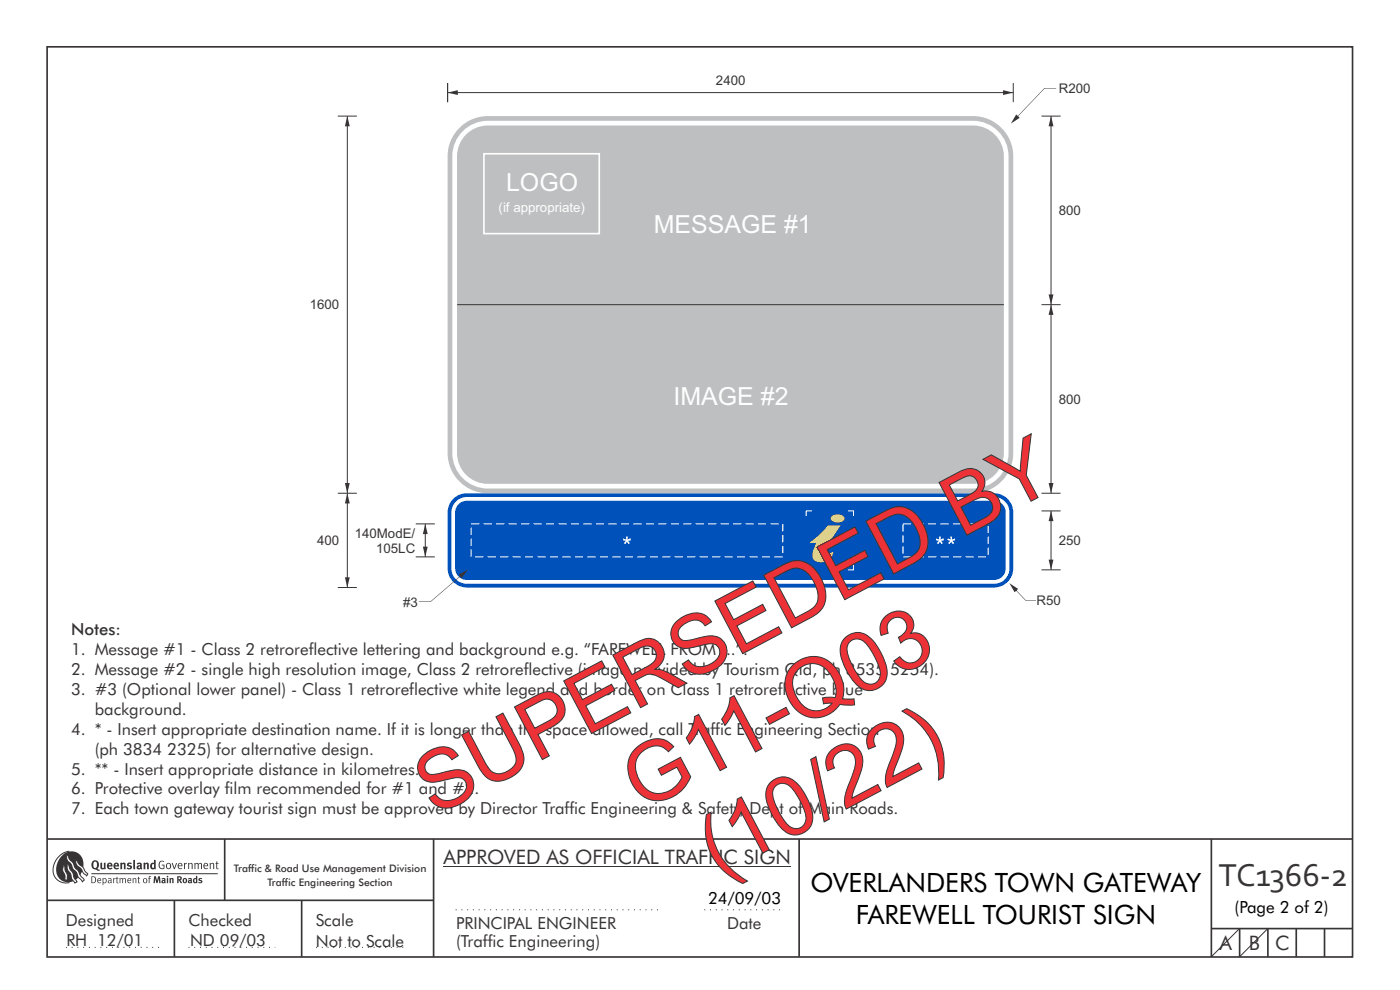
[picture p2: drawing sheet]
<svg xmlns="http://www.w3.org/2000/svg" width="297mm" height="210mm" viewBox="0 0 297 210" stroke-linecap="round" stroke-linejoin="round" font-family="sans-serif">
<g fill="none" stroke="#373435" stroke-width=".35">
<path d="M10 178h277M47.7 178v13M92 178v25M169.5 177.9v25M257 178v25M10 191h82M37 191v12M64 191v12M257 197h30M263 197v6M269 197v6M275 197v6"/>
<path d="M281 197v6"/>
</g>
<path d="M96.7 193h43.3M149.4 193h16.8M14 201h20.3M40 201h18.4M67 201h19.5" fill="none" stroke="#373435" stroke-width=".21" stroke-dasharray=".2 1" stroke-linecap="butt"/>
<path d="M94.1 183.8h73.7" fill="none" stroke="#373435" stroke-width=".21"/>
<g fill="#373435">
<path d="M33.9 182.7l.7-.1 .3 .1-.1 .2a.69 .69 0 0 0-.9 .2 .69 .69 0 0 0 .1 .9l.2 .2 .5-.1v-.5h-.4v-.2h.6v.8a.9 .9 0 0 1-1.2-.3 .9 .9 0 0 1 .2-1.2z" fill-rule="evenodd"/>
<path d="M35.4 183.2a.62 .62 0 0 0-.1 1 .62 .62 0 0 0 1-.2 .61 .61 0 0 0-.1-.8 .61 .61 0 0 0-.8 0zM35.6 183.2a.47 .47 0 0 1 .5 .5 .47 .47 0 0 1-.5 .5l-.2-.5z" fill-rule="evenodd"/>
<path d="M36.4 183.1l.2-.1 .4 1.1 .3-1h.3l-.5 1.3h-.2z" fill-rule="evenodd"/>
<path d="M37.8 183.2a.66 .66 0 0 0 0 .9 .66 .66 0 0 0 .9 .1l-.1-.1-.5 .1-.2-.5h.8a.52 .52 0 0 0-.2-.6 .52 .52 0 0 0-.7 .1zM38 183.2h.3l.2 .4h-.6z" fill-rule="evenodd"/>
<path d="M39 183.1l.2-.1v.2l.5-.2-.4 .4-.1 .9h-.2z" fill-rule="evenodd"/>
<path d="M39.9 183.1l.2-.1v.2l.4-.2 .3 .2 .1 1.1h-.2v-1l-.2-.1-.4 .2v.9h-.2z" fill-rule="evenodd"/>
<path d="M41.2 183.1l.2-.1 .1 .2 .3-.2 .3 .2 .3-.1a.32 .32 0 0 1 .5 .3v.9h-.2v-.9l-.2-.2-.4 .2v.9h-.2v-1l-.1-.1-.3 .2v.9h-.2z" fill-rule="evenodd"/>
<path d="M43.3 183.2a.66 .66 0 0 0-.1 .9 .66 .66 0 0 0 .9 .1v-.1l-.5 .1-.2-.5h.8a.52 .52 0 0 0-.3-.6 .52 .52 0 0 0-.6 .1zM43.5 183.2h.3l.2 .4h-.6z" fill-rule="evenodd"/>
<path d="M44.5 183.1l.1-.1 .1 .2 .4-.2 .3 .2v1.1h-.2v-1l-.2-.1-.3 .2v.9h-.2z" fill-rule="evenodd"/>
<path d="M45.9 182.7h.2v.4h.3l-.1 .1h-.2v.8v.2h.3l-.1 .2-.4-.1v-1.1h-.2z" fill-rule="evenodd"/>
<path d="M21.3 183h.4v1l.1 .1 .2-.1v-1h.4l.1 1.3-.3 .1-.1-.1-.4 .1-.3-.1z" fill-rule="evenodd"/>
<path d="M22.9 183.2a.74 .74 0 0 0-.1 1 .74 .74 0 0 0 1.1 0l-.2-.2-.2 .1a.32 .32 0 0 1-.3 0 .32 .32 0 0 1-.1-.3h.8a.62 .62 0 0 0-.3-.7 .62 .62 0 0 0-.7 .1zM23.2 183.3h.3v.2h-.4z" fill-rule="evenodd"/>
<path d="M24.2 183.2a.74 .74 0 0 0 0 1 .74 .74 0 0 0 1 0l-.1-.2-.5 .1-.1-.3h.8a.62 .62 0 0 0-.3-.7 .62 .62 0 0 0-.8 .1zM24.6 183.3h.2l.1 .2h-.4z" fill-rule="evenodd"/>
<path d="M25.5 183.1l.3-.1 .1 .1a.43 .43 0 0 1 .4-.1 .43 .43 0 0 1 .3 .4v1h-.3l-.1-1.1-.3 .1v1h-.4z" fill-rule="evenodd"/>
<path d="M27 183.2l.5-.2 .5 .1-.2 .2-.3-.1-.1 .3a.5 .5 0 0 1 .6 .2 .5 .5 0 0 1-.3 .7l-.8-.1 .1-.3 .4 .2 .2-.2-.6-.3z" fill-rule="evenodd"/>
<path d="M29 183.2l.2 .2 .5-.1-.1 .2a.52 .52 0 0 0-.5 .2 .52 .52 0 0 0-.1 .5l.4 .2 .4-.1 .2 .2 .2-.3-.1-.7a.59 .59 0 0 0-.4-.6 .59 .59 0 0 0-.7 .3zM29.4 183.9l.3-.1v.3h-.3z" fill-rule="evenodd"/>
<path d="M30.4 183.1l.3-.1 .1 .1a.43 .43 0 0 1 .5-.1 .43 .43 0 0 1 .3 .4v1h-.4l-.1-1.1-.3 .1v1h-.3z" fill-rule="evenodd"/>
<path d="M32.7 182.4v.7a.65 .65 0 0 0-.9 .6 .65 .65 0 0 0 .9 .6l.4 .1-.1-2zM32.3 183.3l.4 .1-.1 .7-.3-.1z" fill-rule="evenodd"/>
<path d="M28.3 182.4h.3l.1 2-.4-.1z" fill-rule="evenodd"/>
</g>
<path d="M14.7 180.6a4 4 0 0 0-3.1 5.4 2.82 2.82 0 0 0 3.1 1.2M19.4 185.3h26.8" fill="none" stroke="#373435" stroke-width=".21"/>
<path d="M13.3 181.4a2.62 2.62 0 0 1 3.2-.5 2.62 2.62 0 0 1 1.2 3 3.3 3.3 0 0 1-4.4 3 3.3 3.3 0 0 1-.5-5z" fill-rule="evenodd" fill="#373435"/>
<path d="M15.6 182.2a2.36 2.36 0 0 1 1.3 1.3l.7 .5 .5 .9 .5 .5-.2 .4-.7-.6-.5-.9-.3-.3a1.67 1.67 0 0 1-1-1.4zM13.8 181.1a1.78 1.78 0 0 1 1 1.2l.7 .7 .4 1 .7 .8 .5 .9 .7 .7 .1 .3-.4 .3-.9-1-.4-1-.7-.7-.4-1-.3-.3a1.7 1.7 0 0 1-.8-1.5zM14.1 183a1.8 1.8 0 0 1 .7 1.3l.7 .9 .2 1 .6 .9-.4 .2-.7-.9-.2-1-.3-.4a1.67 1.67 0 0 1-.5-1.6zM13.3 183a2.24 2.24 0 0 1 .5 1.6l.5 .9v1.2h-.5v-1l-.2-.4a1.63 1.63 0 0 1-.2-1.7z" fill-rule="evenodd" fill="#fefefe" stroke="#373435" stroke-width=".21"/>
<g fill="#373435">
<path d="M19.6 182.7a1.07 1.07 0 0 0-.2 1.2 1.07 1.07 0 0 0 1 .6l.7 .2 .1-.2-.6-.2a.94 .94 0 0 0 .3-1.3 .94 .94 0 0 0-1.3-.3zM20 182.8h.2a.75 .75 0 0 1 .4 .6 .75 .75 0 0 1-.4 .7 .8 .8 0 0 1-.2-1.3z" fill-rule="evenodd"/>
<path d="M19.6 186v1.2a.58 .58 0 0 0 .6-.6 .58 .58 0 0 0-.6-.6zM19.4 185.9a.78 .78 0 0 1 .9 .3 .78 .78 0 0 1-.1 1l-.8 .1zM20.9 186.4l-.1 .3h.5l-.1-.3zM20.7 186.4a.43 .43 0 0 1 .6-.1 .43 .43 0 0 1 .2 .5h-.7v.2a.32 .32 0 0 0 .6 .1v.1a.54 .54 0 0 1-.7 0 .54 .54 0 0 1 0-.8zM21.9 186.6v.5a.33 .33 0 0 0 .5-.1 .33 .33 0 0 0 0-.4 .33 .33 0 0 0-.5 0zM21.7 186.3h.2v.1a.51 .51 0 0 1 .7 .3 .51 .51 0 0 1-.3 .6l-.4-.1v.5l-.1 .1zM23.1 186.9v.3l.4-.1v-.3zM22.9 186.4a.41 .41 0 0 1 .5-.2 .41 .41 0 0 1 .3 .5l-.1 .7-.1-.2-.5 .1a.31 .31 0 0 1 0-.5l.4-.1a.24 .24 0 0 0-.1-.4 .24 .24 0 0 0-.3 .2zM24 186.3h.2v.1l.3-.1-.3 .3v.7h-.2zM24.7 186h.2v.3h.3l-.3 .1v.8h.2v.2l-.4-.2v-.8l-.1-.1h.1zM25.3 186.3h.2v.1l.3-.1a.33 .33 0 0 0 .6 0l.3 .1v.9h-.2v-.7l-.1-.2-.3 .2v.7h-.2v-.8l-.1-.1-.3 .1v.8h-.1zM27.3 186.4l-.1 .3h.5l-.1-.3zM27.1 186.4a.43 .43 0 0 1 .6-.1 .43 .43 0 0 1 .2 .5h-.7v.2a.32 .32 0 0 0 .6 .1v.1a.54 .54 0 0 1-.7 0 .54 .54 0 0 1 0-.8zM28.1 186.3h.2v.1l.3-.1 .3 .1v.9h-.1v-.7a.23 .23 0 0 0-.2-.2 .23 .23 0 0 0-.3 .2v.7h-.2zM29.3 186h.2v.3h.2l-.2 .1v.8h.2l-.1 .2-.3-.2v-.8l-.1-.1h.1zM30.6 186.5a.37 .37 0 0 0-.1 .5 .37 .37 0 0 0 .5 .1l.1-.1a.38 .38 0 0 0-.4-.6zM30.5 186.4a.5 .5 0 0 1 .8 .4 .5 .5 0 0 1-.8 .4l-.2-.4zM31.6 185.9h.5l-.4 .2v.2h.3l-.3 .1v.9h-.1l-.1-.9zM32.7 185.9l-.1 1.4h.2l.1-1 .3 1h.2l.3-1 .1 1h.3l-.2-1.4h-.3l-.3 .9-.2-.9zM34.3 186.4l.1 .2a.23 .23 0 0 1 .2-.2 .23 .23 0 0 1 .2 .3 .43 .43 0 0 0-.4 .1 .43 .43 0 0 0-.1 .5h.6l.1 .1 .2-.2-.1-.6a.46 .46 0 0 0-.3-.4 .46 .46 0 0 0-.5 .2zM34.6 186.9h.2l-.1 .2h-.2zM35.4 186.3v1h.3v-1.1zM35.4 186a.17 .17 0 0 0 .3 0 .17 .17 0 0 0-.3 0zM35.9 186.3l.1 1h.3v-.7l.1-.1 .1 .8h.3v-1zM37.6 185.9v1.4h.3v-.6l.4 .6h.4l-.5-.6a.42 .42 0 0 0 .4-.5 .42 .42 0 0 0-.5-.3zM37.9 186.1h.3a.23 .23 0 0 1 0 .3 .23 .23 0 0 1-.3 .1zM38.6 186.8a.55 .55 0 0 0 1.1 0 .55 .55 0 0 0-1.1 0zM39.1 186.5l.1-.1a.33 .33 0 0 1 .2 .4 .33 .33 0 0 1-.3 .3zM39.9 186.4l.1 .2a.23 .23 0 0 1 .2-.2 .23 .23 0 0 1 .2 .3 .43 .43 0 0 0-.4 .1 .43 .43 0 0 0-.1 .5h.6l.2 .1 .1-.2-.1-.6a.46 .46 0 0 0-.3-.4 .46 .46 0 0 0-.5 .2zM40.2 186.9h.2l-.1 .2h-.1zM41.6 185.8v.5a.51 .51 0 0 0-.7 .5 .51 .51 0 0 0 .7 .5h.3v-1.5zM41.3 186.5h.3l-.1 .6-.3-.1zM42.2 186.3a.42 .42 0 0 0 0 .5 .42 .42 0 0 0 .4 .2l-.1 .2-.4-.2-.1 .2 .2 .1a.44 .44 0 0 0 .7-.2 .44 .44 0 0 0-.5-.5l.1-.2 .3 .1 .1-.2z" fill-rule="evenodd"/>
</g>
<path d="M10 9.9h276.9v193.1h-276.9z" fill="none" stroke="#373435" stroke-width=".35"/>
<path d="M96.7 106.4a3.2 3.2 0 0 1 2.3-1h111.9a3.3 3.3 0 0 1 3.3 3.3v11.9a3.3 3.3 0 0 1-3.3 3.2h-111.9a3.3 3.3 0 0 1-3.2-3.2v-11.9a3.2 3.2 0 0 1 .9-2.3zM97.5 106.8l1-.5 .5-.1h111.9a2.46 2.46 0 0 1 2.5 2.5v11.9a2.46 2.46 0 0 1-2.5 2.4h-111.9a2.46 2.46 0 0 1-2.4-2.4v-11.9a2.46 2.46 0 0 1 .9-1.9zM96.1 105.8a4 4 0 0 1 2.9-1.2h111.9a4.1 4.1 0 0 1 4.1 4.1v11.9a4.1 4.1 0 0 1-4.1 4h-111.9a4.1 4.1 0 0 1-4-4v-11.9a4 4 0 0 1 1.1-2.9z" fill-rule="evenodd" fill="#0052ba"/>
<path d="M97.8 28.2a7.5 7.5 0 0 1 5.7-2.6h103a7.5 7.5 0 0 1 7.5 7.5v63a7.5 7.5 0 0 1-7.5 7.5h-103a7.5 7.5 0 0 1-7.5-7.5v-63a7.5 7.5 0 0 1 1.8-4.9zM99.2 28.2a6.5 6.5 0 0 1 4.3-1.6h103a6.5 6.5 0 0 1 6.5 6.5v63a6.5 6.5 0 0 1-6.5 6.5h-103a6.5 6.5 0 0 1-6.5-6.5v-63a6.5 6.5 0 0 1 2.2-4.9zM97.5 27.1a8.5 8.5 0 0 1 6-2.5h103a8.5 8.5 0 0 1 8.5 8.5v63a8.5 8.5 0 0 1-8.5 8.5h-103a8.5 8.5 0 0 1-8.5-8.5v-63a8.5 8.5 0 0 1 2.5-6z" fill-rule="evenodd" fill="#bdbfc1"/>
<path d="M95 17.6v4.1M95 19.6h120M97 64.6h116" fill="none" stroke="#373435" stroke-width=".21"/>
<g fill="#373435">
<path d="M212.8 19.1l2.2 .5-2.2 .6z"/>
<path d="M95 19.6l2.1-.5v1.1z"/>
</g>
<path d="M95 17.6v4.1M215 17.6v4.1" fill="none" stroke="#373435" stroke-width=".21"/>
<path d="M102.7 32.6h24.4v17h-24.4z" fill="none" stroke="#fefefe" stroke-width=".35"/>
<path d="M132.3 114.2l.6 .3-.1-.7h.4l-.1 .7 .6-.3 .1 .4-.6 .1 .5 .5-.4 .2-.3-.5-.3 .5-.4-.2 .5-.5-.7-.1z" fill-rule="evenodd" fill="#fefefe"/>
<path d="M99.9 111.1h66.1v7h-66.1z" fill="none" stroke="#fefefe" stroke-width=".21" stroke-dasharray="1.6 .8" stroke-linecap="butt"/>
<path d="M97.3 121.8l2-1-1.3 1.8zM91.3 127.6l6.9-5.8zM88.9 127.6l2.5 .1z" fill="#373435"/>
<path d="M191.6 111.1h18v7h-18z" fill="none" stroke="#fefefe" stroke-width=".21" stroke-dasharray="1.6 .8" stroke-linecap="butt"/>
<g fill="#fefefe">
<path d="M198.7 114.2l.6 .3-.1-.7h.4l-.1 .7 .6-.3 .1 .4-.6 .1 .4 .5-.3 .2-.3-.5-.4 .5-.3-.2 .5-.5-.7-.1z" fill-rule="evenodd"/>
<path d="M201.1 114.2l.6 .3-.1-.7h.4l-.1 .7 .6-.3 .2 .4-.7 .1 .5 .5-.3 .2-.4-.5-.3 .5-.3-.2 .4-.5-.6-.1z" fill-rule="evenodd"/>
</g>
<path d="M223 64.6v40M220.9 104.6h4.1" fill="none" stroke="#373435" stroke-width=".21"/>
<g fill="#373435">
<path d="M223 64.6l.5 2.2h-1z"/>
<path d="M222.5 102.5h1l-.5 2.1z"/>
</g>
<path d="M223 24.6v40M220.9 64.6h4.1" fill="none" stroke="#373435" stroke-width=".21"/>
<g fill="#373435">
<path d="M223 24.6l.5 2.2h-1z"/>
<path d="M222.5 62.5h1l-.5 2.1z"/>
</g>
<path d="M220.9 24.6h4.1" fill="none" stroke="#373435" stroke-width=".21"/>
<path d="M215.6 24.3l.7 .7-1.8 1.2zM221.5 18.7l-6 6.5zM221.6 18.7l2.5 .1z" fill="#373435"/>
<path d="M223 108.4v12.5M220.9 120.9h4.1" fill="none" stroke="#373435" stroke-width=".21"/>
<g fill="#373435">
<path d="M223 108.4l.5 2.1h-1z"/>
<path d="M222.5 118.7h1l-.5 2.2z"/>
</g>
<path d="M220.9 108.4h4.1" fill="none" stroke="#373435" stroke-width=".21"/>
<path d="M214.1 123.7l1.9 1.2-.8 .7zM215.1 124.8l2.5 2.6zM217.6 127.3l2.2 .1z" fill="#373435"/>
<path d="M73.7 104.6v20M71.7 124.6h4" fill="none" stroke="#373435" stroke-width=".21"/>
<g fill="#373435">
<path d="M73.7 104.6l.5 2.2h-1z"/>
<path d="M73.2 122.5h1l-.5 2.1z"/>
</g>
<path d="M73.7 24.6v80" fill="none" stroke="#373435" stroke-width=".21"/>
<g fill="#373435">
<path d="M73.7 24.6l.5 2.2h-1z"/>
<path d="M73.2 102.5h1l-.5 2.1z"/>
</g>
<path d="M71.7 24.6h4M71.7 104.6h4M88.2 118.1h4M90.2 111.1v7" fill="none" stroke="#373435" stroke-width=".21"/>
<g fill="#373435">
<path d="M90.2 111.1l.5 2.2h-1z"/>
<path d="M89.7 116h1l-.5 2.1z"/>
</g>
<path d="M88.2 111.1h4" fill="none" stroke="#373435" stroke-width=".21"/>
<path d="M171.9 115l1.8-1.4 2-2.2h2.6l-2.7 4.1a2.16 2.16 0 0 0-.5 1.7 1.5 1.5 0 0 0 1.7-.1l-.5 1.6a3.3 3.3 0 0 1-3.7 0 2.38 2.38 0 0 1 0-2.2l.6-1.3h-1.3zM176.5 109.5a1.78 1.78 0 0 1 2.7 .5 1.69 1.69 0 0 1-3 0z" fill-rule="evenodd" fill="#fad716"/>
<circle cx="179.8" cy="119.8" r=".37" fill="none" stroke="#f9d616" stroke-width=".21"/>
<path d="M171.1 119.8v1.1h1.1M172.2 108.4h-1.1v1.1M179.9 108.4h1.2v1.1M181.1 119.8v1.1h-1.2" fill="none" stroke="#fefefe" stroke-width=".21"/>
<path d="M263 197l-6.1 6M269 197l-6 6" fill="none" stroke="#373435" stroke-width=".21"/>
<g font-size="17.6" fill="#ed3237">
<text x="92.2" y="173.2" transform="rotate(-28 92.2 173.2)">SUPERSEDED BY</text>
<text x="136.2" y="172.2" transform="rotate(-28 136.2 172.2)">G11-Q03</text>
<text x="152.2" y="186.1" transform="rotate(-28 152.2 186.1)">(10/22)</text>
</g>
<text font-size="7.1" fill="#373435" x="258.5" y="187.9">TC1366-2</text>
<g font-size="5.6">
<text x="171.9" y="189.2">OVERLANDERS TOWN GATEWAY</text>
<text x="181.5" y="196">FAREWELL TOURIST SIGN</text>
</g>
<g font-size="5.3" fill="#fefefe">
<text x="107.4" y="40.5">LOGO</text>
<text x="138.7" y="49.5">MESSAGE #1</text>
<text x="142.9" y="85.8">IMAGE #2</text>
</g>
<g font-size="4.2" fill="#373435">
<text x="94.1" y="183.3">APPROVED AS OFFICIAL TRAFFIC SIGN</text>
<text x="258.7" y="201.6">A</text>
<text x="264.9" y="201.6">B</text>
<text x="270.5" y="201.6">C</text>
</g>
<g font-size="3.6">
<text x="150.2" y="191.8">24/09/03</text>
<text x="261.9" y="193.6">(Page 2 of 2)</text>
</g>
<g font-size="3.5" fill="#373435">
<text x="15.1" y="134.7">Notes:</text>
<text x="15.1" y="143.1">2. Message #2 - single high resolution image, Class 2 retroreflective (image provided by Tourism Qld, ph 3535 5254).</text>
<text x="15.1" y="138.9">1. Message #1 - Class 2 retroreflective lettering and background e.g. “FAREWELL FROM ...”.</text>
<text x="15.1" y="147.4">3. #3 (Optional lower panel) - Class 1 retroreflective white legend and border on Class 1 retroreflective blue</text>
<text x="15.1" y="155.8">4. * - Insert appropriate destination name. If it is longer than the space allowed, call Traffic Engineering Section</text>
<text x="20.1" y="151.6">background.</text>
<text x="20.1" y="160.1">(ph 3834 2325) for alternative design.</text>
<text x="15.1" y="164.3">5. ** - Insert appropriate distance in kilometres.</text>
<text x="15.1" y="172.7">7. Each town gateway tourist sign must be approved by Director Traffic Engineering &amp; Safety, Dept of Main Roads.</text>
<text x="15.1" y="168.5">6. Protective overlay film recommended for #1 and #2.</text>
<text x="14" y="196.4">Designed</text>
<text x="40" y="196.4">Checked</text>
<text x="67" y="196.4">Scale</text>
<text x="96.8" y="197.2">PRINCIPAL ENGINEER</text>
<text x="154.2" y="197">Date</text>
<text x="14.1" y="200.6">RH 12/01</text>
<text x="40.3" y="200.6">ND 09/03</text>
<text x="67" y="200.8">Not to Scale</text>
<text x="96.8" y="200.9">(Traffic Engineering)</text>
</g>
<g font-size="2.8" fill="#373435">
<text x="151.9" y="17.9">2400</text>
<text x="224.6" y="19.8">R200</text>
<text x="224.6" y="45.6">800</text>
<text x="65.7" y="65.6">1600</text>
<text x="224.6" y="85.6">800</text>
<text x="67.3" y="115.6">400</text>
<text x="75.2" y="114.1">140ModE/</text>
<text x="79.8" y="117.2">105LC</text>
<text x="224.6" y="115.6">250</text>
<text x="85.5" y="128.7">#3</text>
<text x="219.9" y="128.3">R50</text>
</g>
<text font-size="2.8" fill="#fefefe" x="105.8" y="44.9">(if appropriate)</text>
<g font-size="2.2" fill="#373435">
<text x="49.6" y="185">Traffic &amp; Road Use Management Division</text>
<text x="56.7" y="187.9">Traffic Engineering Section</text>
</g>
<text font-size=".6" fill="#fad716" x="179.6" y="120">R</text>
</svg>
